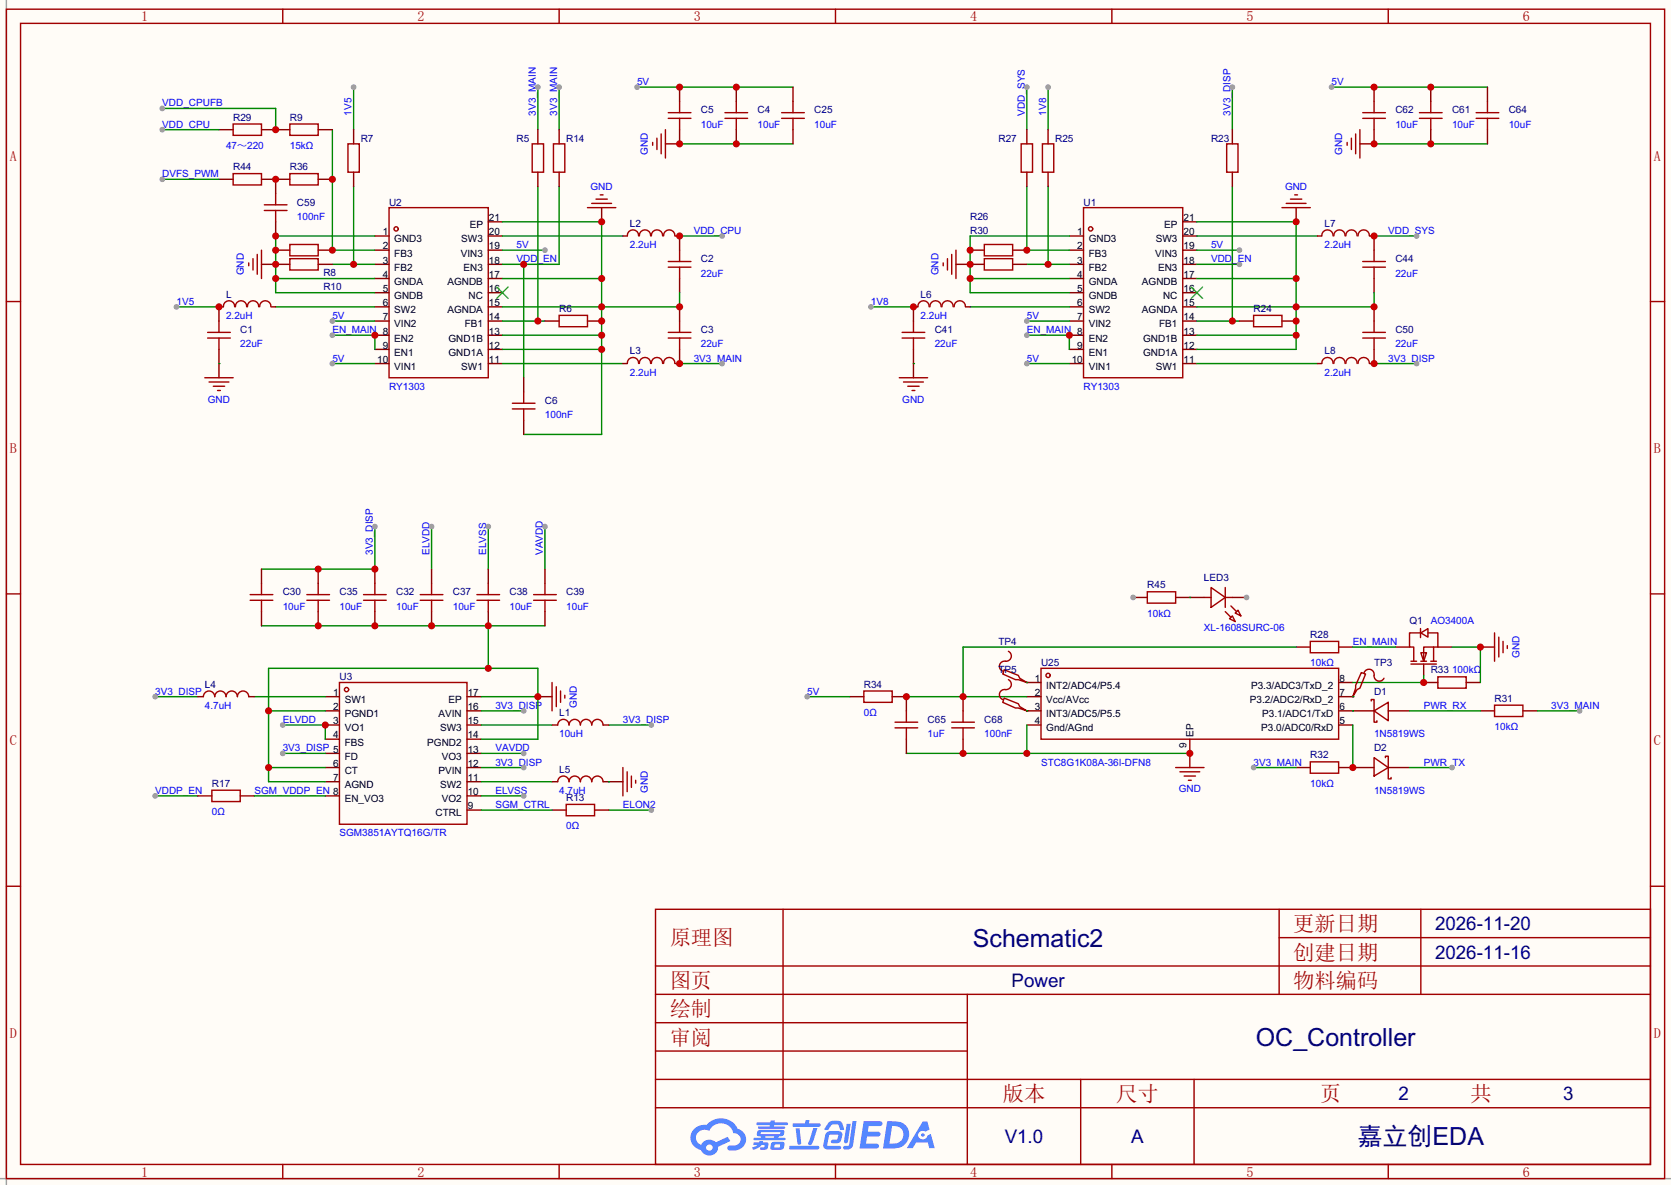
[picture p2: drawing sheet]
<svg xmlns="http://www.w3.org/2000/svg" width="299mm" height="212mm" viewBox="0 0 299 212" stroke-linecap="round" stroke-linejoin="round" font-family="sans-serif">
<path d="M0 0h299.5v212.3h-299.5z" fill="#fffcf7"/>
<path d="M1.1 0v212.3M0 211.2h299.5" fill="none" stroke="#999" stroke-width=".25"/>
<g fill="none" stroke="#a10000" stroke-width=".25">
<path d="M1.1 1.6h297.2v209.6h-297.2zM3.7 4.2h292.1v204.5h-292.1zM50.7 1.6v2.6M100.2 1.6v2.6M149.7 1.6v2.6M199.3 1.6v2.6M248.8 1.6v2.6M1.1 54h2.6M295.8 54h2.5M1.1 106.4h2.6M295.8 106.4h2.5M1.1 158.8h2.6"/>
<path d="M295.8 158.8h2.5M117.5 162.9h178.3v45.8h-178.3zM117.5 178.2h178.3M117.5 173.1h178.3M140.3 162.9v35.6M173.4 178.2v30.5M229.2 162.9v15.3M229.2 168h66.6M254.6 162.9v15.3M117.5 183.3h55.9M117.5 198.5h178.3M117.5 193.4h178.3"/>
<path d="M117.5 188.3h55.9M193.7 193.4v15.3M214 193.4v15.3M50.7 208.7v2.5M100.2 208.7v2.5M149.7 208.7v2.5M199.3 208.7v2.5M248.8 208.7v2.5"/>
</g>
<g fill="#5487ff">
<path d="M154.8 200.9h2.1a.97 .97 0 0 1 1.3 .4 .53 .53 0 0 1-.7 .5h-1.8l-.2 1h1.9a.43 .43 0 0 1 .4 .5 .43 .43 0 0 1-.5 .3h-1.9l-.2 1.3h1.7a.45 .45 0 0 1 .6 .2 .45 .45 0 0 1-.2 .6l-3.3 .1z"/>
<path d="M165.4 201h.8l.4 1.4-.7 .4a.82 .82 0 0 0-1.2 .1 .82 .82 0 0 0 .1 1.1 .82 .82 0 0 0 1.1 0l.3-.5 .6-.3 .7 2.5h-.9l-.3-1h-2.1l-.6 1h-1.1z"/>
<path d="M151.7 201.4h.8l-.5 3.2a.36 .36 0 0 1-.4 .3 .36 .36 0 0 1-.4-.4z"/>
<path d="M152.8 200.9h.7l-.6 4.3a1.13 1.13 0 0 1-1.8 .6l.2-.4 .7-.1 .2-.2z"/>
<path d="M148.5 201.2l.6-.4h1a.77 .77 0 0 1 .9 .6l.3 .9-.2 .2h-.5l-.4-1h-.9a1.3 1.3 0 0 0-.8 .9l-.6 .1-.2-.2z"/>
<path d="M148.1 203l.5-.3h1.7a.66 .66 0 0 1 .6 .9l-.1 .5a.81 .81 0 0 1-.9 .8h-.7a.32 .32 0 0 1-.3-.4 .32 .32 0 0 1 .4-.3h.7l.2-.9-1.6 .1-.3 1.9h2.1a.32 .32 0 0 1 .3 .4 .32 .32 0 0 1-.3 .3l-2.3-.1-.5-.3-.1-.5z"/>
<path d="M141.5 205.3h5a.33 .33 0 0 1 .3 .4 .33 .33 0 0 1-.3 .3h-4.9l-.2-.2z"/>
<path d="M145.8 202.1h.7l-1 2.9a.36 .36 0 0 1-.4 .2 .36 .36 0 0 1-.3-.3z"/>
<path d="M142.6 202.2h.7l.3 2.6a.34 .34 0 0 1-.3 .3 .34 .34 0 0 1-.4-.2z"/>
<path d="M142.1 201.3h2.2v-.4l.2-.2h.6l-.1 .6h1.8a.32 .32 0 0 1 .3 .3 .32 .32 0 0 1-.4 .3h-4.5l-.2-.1z"/>
<path d="M135.1 204.7h.9l.1-.2h.7l-.1 .2h.9a.82 .82 0 0 1-.6 1.3h-.8v-.4l.8-.1v-.3h-.5l-.5 .4-1 .4-.2-.4 1-.4h-.8z"/>
<path d="M135.6 201.1h2.5v-.3h.8l-.1 .3h2.2l.2 .3-.2 .2h-2.3v.3h1.8l.2 .2-.2 .2h-4.5l-.2-.2 .1-.2h2l.1-.3h-2.3l-.1-.1z"/>
<path d="M159 200.9l-.7 4.9h1.6a2.47 2.47 0 0 0 2.9-1.7 2.47 2.47 0 0 0-1.4-3zM159.9 201.8a1.61 1.61 0 0 1 2 1.4 1.61 1.61 0 0 1-1.8 1.7h-.7z"/>
<path d="M135.8 202.7a.55 .55 0 0 0-.2 .7 .55 .55 0 0 0 .7 .2l.1 .3h-1.3v.4h5.5l.2-.2-.2-.2h-1.2l.2-.3a.7 .7 0 0 0 .8-.2 .7 .7 0 0 0 0-.9h-4.2zM136.4 202.9h3.3l.2 .1-.2 .2h-3.3l-.1-.1zM137.1 203.6h1.7l-.2 .3h-1.4z"/>
<path d="M138.3 204.8a1.05 1.05 0 0 0-.1 1.2 2.91 2.91 0 0 0 2.2-.2 .98 .98 0 0 0 0-1.2h-1.6zM138.9 205.1h.8h.1v.3l-.2 .2h-.8z"/>
<path d="M124.5 202.2a2.23 2.23 0 0 0-.7 2.3 2.23 2.23 0 0 0 1.8 1.6 1.58 1.58 0 0 0 1.8 .9 1.58 1.58 0 0 0 1.3-1.5l2.2-1-.5-.8-2.1 1a1.65 1.65 0 0 0-2.7 .5 1.45 1.45 0 0 1-.7-2 1.45 1.45 0 0 1 2-.7l.2 .2a2.3 2.3 0 0 1 2.3-1.4 2.3 2.3 0 0 1 2.1 1.8 1.12 1.12 0 0 1 1.2 1 1.12 1.12 0 0 1-1.1 1.2h-.7a.45 .45 0 0 0-.6 .3 .45 .45 0 0 0 .5 .6 2.26 2.26 0 0 0 2.9-2.5 2.04 2.04 0 0 0-1.5-1.4 3.3 3.3 0 0 0-5.6-.7l-1.1 .1zM126.6 205.7a.57 .57 0 0 1 1.1 0 .57 .57 0 0 1-1.1 0z"/>
<circle cx="165.4" cy="203.4" r=".32"/>
</g>
<g fill="none" stroke="#a10000" stroke-width=".25">
<path d="M69.7 37.2h17.8v30.5h-17.8zM194.2 37.2h17.8v30.5h-17.8zM37.2 59.6h4.1M39.2 57.5v2.1M119.8 59.6h4M119.8 47.9h4M119.8 46.9h4M121.8 44.8v2.1M121.8 47.9v2M121.8 57.5v2.1M161.7 59.6h4M163.7 57.5v2.1"/>
<path d="M244.2 59.6h4.1M244.2 47.9h4.1M244.2 46.9h4.1M246.3 44.8v2.1M246.3 47.9v2M246.3 57.5v2.1M37.2 60.6h4.1M39.2 60.6v2M119.8 60.6h4M121.8 60.6v2M161.7 60.6h4M163.7 60.6v2"/>
<path d="M244.2 60.6h4.1M246.3 60.6v2M60.8 122.3h22.9v25.4h-22.9z"/>
<circle cx="71" cy="41" r=".38"/>
<circle cx="195.5" cy="41" r=".38"/>
<circle cx="62.1" cy="123.6" r=".38"/>
</g>
<g fill="none" stroke="#870000" stroke-width=".25">
<path d="M87.5 39.7h2.5M212 39.7h2.5M39.2 55v2.5M67.2 42.3h2.5M67.2 44.8h2.5M67.2 47.4h2.5M67.2 49.9h2.5M67.2 52.4h2.5M67.2 55h2.5M67.2 57.5h2.5M87.5 42.3h2.5M87.5 44.8h2.5"/>
<path d="M87.5 47.4h2.5M87.5 49.9h2.5M87.5 52.4h2.5M87.5 55h2.5M87.5 57.5h2.5M121.8 42.3v2.5M121.8 49.9v2.5M121.8 55v2.5M163.7 55v2.5M191.6 42.3h2.6M191.6 44.8h2.6M191.6 47.4h2.6"/>
<path d="M191.6 49.9h2.6M191.6 52.4h2.6M191.6 55h2.6M191.6 57.5h2.6M212 42.3h2.5M212 44.8h2.5M212 47.4h2.5M212 49.9h2.5M212 52.4h2.5M212 55h2.5M212 57.5h2.5M246.3 42.3v2.5"/>
<path d="M246.3 49.9v2.5M246.3 55v2.5M39.2 62.6v2.5M67.2 60.1h2.5M67.2 62.6h2.5M67.2 65.1h2.5M87.5 60.1h2.5M87.5 62.6h2.5M87.5 65.1h2.5M121.8 62.6v2.5M163.7 62.6v2.5M191.6 60.1h2.6"/>
<path d="M191.6 62.6h2.6M191.6 65.1h2.6M212 60.1h2.5M212 62.6h2.5M212 65.1h2.5M246.3 62.6v2.5M58.3 124.8h2.5M58.3 127.4h2.5M58.3 129.9h2.5M58.3 132.5h2.5M58.3 135h2.5M58.3 137.5h2.5"/>
<path d="M83.7 124.8h2.5M83.7 127.4h2.5M83.7 129.9h2.5M83.7 132.5h2.5M83.7 135h2.5M83.7 137.5h2.5M58.3 140.1h2.5M58.3 142.6h2.5M83.7 140.1h2.5M83.7 142.6h2.5M83.7 145.2h2.5"/>
</g>
<path d="M89 51.4l2.1 2.1M91.1 51.4l-2.1 2.1M213.5 51.4l2 2.1M215.5 51.4l-2 2.1" fill="none" stroke="#3c3" stroke-width=".25"/>
<path d="M59.6 57.5h7.6" fill="none" stroke="#008700" stroke-width=".25"/>
<circle cx="59.6" cy="57.5" r=".51" fill="#999"/>
<path d="M184 57.5h7.6" fill="none" stroke="#008700" stroke-width=".25"/>
<circle cx="184" cy="57.5" r=".51" fill="#999"/>
<path d="M184 65.1h7.6" fill="none" stroke="#008700" stroke-width=".25"/>
<circle cx="184" cy="65.1" r=".51" fill="#999"/>
<path d="M59.6 65.1h7.6" fill="none" stroke="#008700" stroke-width=".25"/>
<circle cx="59.6" cy="65.1" r=".51" fill="#999"/>
<path d="M214.5 44.8h7.6" fill="none" stroke="#008700" stroke-width=".25"/>
<circle cx="222.1" cy="44.8" r=".51" fill="#999"/>
<path d="M90 44.8h7.7" fill="none" stroke="#008700" stroke-width=".25"/>
<circle cx="97.7" cy="44.8" r=".51" fill="#999"/>
<path d="M238.6 15.6h28" fill="none" stroke="#008700" stroke-width=".25"/>
<circle cx="238.6" cy="15.6" r=".51" fill="#999"/>
<path d="M114.2 15.6h27.9" fill="none" stroke="#008700" stroke-width=".25"/>
<circle cx="114.2" cy="15.6" r=".51" fill="#999"/>
<path d="M59.6 23.2v21.6h7.6M63.4 33.4v14M121.8 25.8h20.3M184 33.4v11.4h7.6M246.3 25.8h20.3M59.6 47.4h7.6" fill="none" stroke="#008700" stroke-width=".25"/>
<path d="M107.8 37.2v2.5M119.3 25.8h2.5M232.3 37.2v2.5M243.7 25.8h2.6M46.9 47.4h2.5M171.3 47.4h2.6M39.2 65.1v2.6M163.7 65.1v2.6" fill="none" stroke="#870000" stroke-width=".25"/>
<g fill="none" stroke="#a10000" stroke-width=".25">
<path d="M105.3 37.2h5.1M106 36.4h3.6M106.8 35.7h2M107.6 34.9h.5M117 25.5v.5M117.7 24.8v2M118.5 24v3.6M119.3 23.2v5.1M229.7 37.2h5.1M230.5 36.4h3.6M231.3 35.7h2M232 34.9h.5"/>
<path d="M241.4 25.5v.5M242.2 24.8v2M243 24v3.6M243.7 23.2v5.1M44.6 47.1v.5M45.3 46.4v2M46.1 45.6v3.5M46.9 44.8v5.1M169 47.1v.5M169.8 46.4v2M170.6 45.6v3.5M171.3 44.8v5.1"/>
<path d="M36.7 67.7h5.1M37.5 68.4h3.5M38.2 69.2h2.1M39 70h.5M161.2 67.7h5M161.9 68.4h3.6M162.7 69.2h2M163.4 70h.6"/>
</g>
<circle cx="63.4" cy="47.4" r=".63" fill="#c00"/>
<path d="M187.8 33.4v14M184 47.4h7.6" fill="none" stroke="#008700" stroke-width=".25"/>
<circle cx="187.8" cy="47.4" r=".63" fill="#c00"/>
<path d="M49.4 49.9h17.8M67.2 42.3h-17.8v10.1h17.8" fill="none" stroke="#008700" stroke-width=".25"/>
<circle cx="49.4" cy="49.9" r=".63" fill="#c00"/>
<path d="M173.9 49.9h17.7M191.6 42.3h-17.7v10.1h17.7" fill="none" stroke="#008700" stroke-width=".25"/>
<circle cx="173.9" cy="49.9" r=".63" fill="#c00"/>
<path d="M90 39.7h17.8v38.1h-13.9M90 49.9h17.8M121.8 52.4v2.6h-31.8M90 60.1h17.8M90 62.6h17.8" fill="none" stroke="#008700" stroke-width=".25"/>
<g fill="#c00">
<circle cx="107.8" cy="39.7" r=".63"/>
<circle cx="107.8" cy="49.9" r=".63"/>
<circle cx="107.8" cy="55" r=".63"/>
<circle cx="121.8" cy="55" r=".63"/>
<circle cx="107.8" cy="60.1" r=".63"/>
<circle cx="107.8" cy="62.6" r=".63"/>
</g>
<path d="M214.5 39.7h17.8v22.9h-17.8M214.5 49.9h17.8M246.3 52.4v2.6h-31.8M214.5 60.1h17.8" fill="none" stroke="#008700" stroke-width=".25"/>
<g fill="#c00">
<circle cx="232.3" cy="60.1" r=".63"/>
<circle cx="232.3" cy="55" r=".63"/>
<circle cx="246.3" cy="55" r=".63"/>
<circle cx="232.3" cy="49.9" r=".63"/>
<circle cx="232.3" cy="39.7" r=".63"/>
</g>
<path d="M96.4 33.4v24.1M90 57.5h7.7" fill="none" stroke="#008700" stroke-width=".25"/>
<circle cx="96.4" cy="57.5" r=".63" fill="#c00"/>
<path d="M220.9 33.4v24.1M214.5 57.5h7.6" fill="none" stroke="#008700" stroke-width=".25"/>
<circle cx="220.9" cy="57.5" r=".63" fill="#c00"/>
<path d="M49.4 55h17.8M90 42.3h21.6M121.8 42.3h7.6M173.9 55h17.7M214.5 42.3h21.6M90 65.1h21.6M214.5 65.1h21.6" fill="none" stroke="#008700" stroke-width=".25"/>
<circle cx="129.4" cy="42.3" r=".51" fill="#999"/>
<path d="M246.3 42.3h7.6" fill="none" stroke="#008700" stroke-width=".25"/>
<circle cx="253.9" cy="42.3" r=".51" fill="#999"/>
<path d="M121.8 65.1h7.6" fill="none" stroke="#008700" stroke-width=".25"/>
<circle cx="129.4" cy="65.1" r=".51" fill="#999"/>
<path d="M246.3 65.1h7.6" fill="none" stroke="#008700" stroke-width=".25"/>
<circle cx="253.9" cy="65.1" r=".51" fill="#999"/>
<path d="M31.6 55h7.6" fill="none" stroke="#008700" stroke-width=".25"/>
<circle cx="31.6" cy="55" r=".51" fill="#999"/>
<path d="M156.1 55h7.6" fill="none" stroke="#008700" stroke-width=".25"/>
<circle cx="156.1" cy="55" r=".51" fill="#999"/>
<path d="M96.4 15.6v7.6M39.2 65.1h.1M163.7 65.1h.1" fill="none" stroke="#008700" stroke-width=".25"/>
<circle cx="96.4" cy="15.6" r=".51" fill="#999"/>
<path d="M220.9 15.6v7.6" fill="none" stroke="#008700" stroke-width=".25"/>
<circle cx="220.9" cy="15.6" r=".51" fill="#999"/>
<path d="M187.8 15.6v7.6" fill="none" stroke="#008700" stroke-width=".25"/>
<circle cx="187.8" cy="15.6" r=".51" fill="#999"/>
<path d="M63.4 15.6v7.6" fill="none" stroke="#008700" stroke-width=".25"/>
<circle cx="63.4" cy="15.6" r=".51" fill="#999"/>
<path d="M184 15.6v7.6" fill="none" stroke="#008700" stroke-width=".25"/>
<circle cx="184" cy="15.6" r=".51" fill="#999"/>
<path d="M86.2 127.4h7.7M86.2 140.1h12.7" fill="none" stroke="#008700" stroke-width=".25"/>
<circle cx="93.9" cy="127.4" r=".51" fill="#999"/>
<path d="M203.1 107.1h2.5M210.7 107.1h2.5" fill="none" stroke="#870000" stroke-width=".25"/>
<circle cx="203.1" cy="107.1" r=".51" fill="#999"/>
<path d="M95.4 25.8h2v5.1h-2zM219.8 25.8h2.1v5.1h-2.1zM205.6 106h5.1v2.1h-5.1z" fill="none" stroke="#a10000" stroke-width=".25"/>
<path d="M96.4 23.2v2.6M96.4 30.9v2.5M220.9 23.2v2.6M220.9 30.9v2.5M229.7 57.5h2.6" fill="none" stroke="#870000" stroke-width=".25"/>
<circle cx="232.3" cy="57.5" r=".63" fill="#c00"/>
<path d="M105.3 57.5h2.5M222.1 57.5h2.6" fill="none" stroke="#870000" stroke-width=".25"/>
<path d="M224.7 56.5h5v2h-5z" fill="none" stroke="#a10000" stroke-width=".25"/>
<circle cx="107.8" cy="57.5" r=".63" fill="#c00"/>
<path d="M49.4 32.1h2.5M57 32.1h2.6M63.4 23.2v2.6M63.4 30.9v2.5M187.8 23.2v2.6M187.8 30.9v2.5M97.7 57.5h2.5" fill="none" stroke="#870000" stroke-width=".25"/>
<path d="M62.4 25.8h2v5.1h-2zM186.8 25.8h2v5.1h-2zM100.2 56.5h5.1v2h-5.1z" fill="none" stroke="#a10000" stroke-width=".25"/>
<circle cx="59.6" cy="32.1" r=".63" fill="#c00"/>
<path d="M51.9 31.1h5.1v2h-5.1z" fill="none" stroke="#a10000" stroke-width=".25"/>
<path d="M57 44.8h2.6" fill="none" stroke="#870000" stroke-width=".25"/>
<circle cx="59.6" cy="44.8" r=".63" fill="#c00"/>
<path d="M49.4 44.8h2.5" fill="none" stroke="#870000" stroke-width=".25"/>
<circle cx="49.4" cy="44.8" r=".63" fill="#c00"/>
<path d="M51.9 22.2h5.1v2.1h-5.1zM51.9 43.8h5.1v2h-5.1z" fill="none" stroke="#a10000" stroke-width=".25"/>
<path d="M49.4 23.2h2.5M57 23.2h2.6M173.9 47.4h2.5" fill="none" stroke="#870000" stroke-width=".25"/>
<circle cx="173.9" cy="47.4" r=".63" fill="#c00"/>
<path d="M49.4 47.4h2.5M57 47.4h2.6M181.5 47.4h2.5" fill="none" stroke="#870000" stroke-width=".25"/>
<path d="M176.4 46.4h5.1v2h-5.1z" fill="none" stroke="#a10000" stroke-width=".25"/>
<circle cx="49.4" cy="47.4" r=".63" fill="#c00"/>
<path d="M41.8 31.1h5.1v2h-5.1zM51.9 46.4h5.1v2h-5.1z" fill="none" stroke="#a10000" stroke-width=".25"/>
<path d="M39.2 32.1h2.6M46.9 32.1h2.5M181.5 44.8h2.5" fill="none" stroke="#870000" stroke-width=".25"/>
<circle cx="184" cy="44.8" r=".63" fill="#c00"/>
<path d="M173.9 44.8h2.5" fill="none" stroke="#870000" stroke-width=".25"/>
<circle cx="173.9" cy="44.8" r=".63" fill="#c00"/>
<path d="M176.4 43.8h5.1v2h-5.1z" fill="none" stroke="#a10000" stroke-width=".25"/>
<path d="M100.2 33.4v14h-10.2M93.9 47.4v20.3" fill="none" stroke="#008700" stroke-width=".25"/>
<circle cx="93.9" cy="47.4" r=".63" fill="#c00"/>
<path d="M100.2 15.6v7.6" fill="none" stroke="#008700" stroke-width=".25"/>
<circle cx="100.2" cy="15.6" r=".51" fill="#999"/>
<path d="M100.2 23.2v2.6M100.2 30.9v2.5" fill="none" stroke="#870000" stroke-width=".25"/>
<path d="M99.2 25.8h2v5.1h-2z" fill="none" stroke="#a10000" stroke-width=".25"/>
<path d="M45.6 124.8h12.7M86.2 129.9h12.7M109.1 145.2h7.6" fill="none" stroke="#008700" stroke-width=".25"/>
<circle cx="116.7" cy="145.2" r=".51" fill="#999"/>
<path d="M27.8 142.6h7.6" fill="none" stroke="#008700" stroke-width=".25"/>
<circle cx="27.8" cy="142.6" r=".51" fill="#999"/>
<path d="M27.8 124.8h7.6" fill="none" stroke="#008700" stroke-width=".25"/>
<circle cx="27.8" cy="124.8" r=".51" fill="#999"/>
<path d="M109.1 129.9h7.6" fill="none" stroke="#008700" stroke-width=".25"/>
<circle cx="116.7" cy="129.9" r=".51" fill="#999"/>
<path d="M109.1 140.1h2.5" fill="none" stroke="#870000" stroke-width=".25"/>
<path d="M111.6 137.5v5.1M112.4 138.3v3.6M113.2 139.1v2M113.9 139.8v.5" fill="none" stroke="#a10000" stroke-width=".25"/>
<path d="M86.2 137.5h7.7" fill="none" stroke="#008700" stroke-width=".25"/>
<circle cx="93.9" cy="137.5" r=".51" fill="#999"/>
<path d="M96.4 124.8h2.5" fill="none" stroke="#870000" stroke-width=".25"/>
<path d="M98.9 122.3v5.1M99.7 123.1v3.5M100.5 123.8v2.1M101.2 124.6v.5" fill="none" stroke="#a10000" stroke-width=".25"/>
<path d="M46.9 112.1h50.8M87.5 112.1v7.7M48.1 137.5h10.2M48.1 127.4h10.2M86.2 132.5h10.2v-12.7h-48.3v20.3h10.2M86.2 124.8h10.2" fill="none" stroke="#008700" stroke-width=".25"/>
<g fill="#c00">
<circle cx="48.1" cy="127.4" r=".63"/>
<circle cx="48.1" cy="137.5" r=".63"/>
<circle cx="87.5" cy="119.8" r=".63"/>
<circle cx="96.4" cy="124.8" r=".63"/>
</g>
<path d="M67.2 94.4v7.6h-20.3" fill="none" stroke="#008700" stroke-width=".25"/>
<circle cx="67.2" cy="94.4" r=".51" fill="#999"/>
<path d="M50.7 129.9h7.6v2.6" fill="none" stroke="#008700" stroke-width=".25"/>
<circle cx="58.3" cy="129.9" r=".63" fill="#c00"/>
<circle cx="50.7" cy="129.9" r=".51" fill="#999"/>
<path d="M86.2 142.6h7.7" fill="none" stroke="#008700" stroke-width=".25"/>
<circle cx="93.9" cy="142.6" r=".51" fill="#999"/>
<path d="M86.2 135h7.7" fill="none" stroke="#008700" stroke-width=".25"/>
<circle cx="93.9" cy="135" r=".51" fill="#999"/>
<path d="M77.3 94.4v7.6" fill="none" stroke="#008700" stroke-width=".25"/>
<circle cx="77.3" cy="94.4" r=".51" fill="#999"/>
<path d="M87.5 94.4v7.6" fill="none" stroke="#008700" stroke-width=".25"/>
<circle cx="87.5" cy="94.4" r=".51" fill="#999"/>
<path d="M97.7 94.4v7.6" fill="none" stroke="#008700" stroke-width=".25"/>
<circle cx="97.7" cy="94.4" r=".51" fill="#999"/>
<path d="M50.7 135h7.6" fill="none" stroke="#008700" stroke-width=".25"/>
<circle cx="50.7" cy="135" r=".51" fill="#999"/>
<path d="M164.5 55a1.01 1.01 0 0 1 1-1.1 1.01 1.01 0 0 1 1 1.1M166.6 55a1.01 1.01 0 0 1 1.1-1.1 1.01 1.01 0 0 1 1 1.1M168.8 55a1.01 1.01 0 0 1 1-1.1 1.01 1.01 0 0 1 1 1.1M171 55a1.01 1.01 0 0 1 1-1.1 1.01 1.01 0 0 1 1 1.1" fill="none" stroke="#a10000" stroke-width=".25"/>
<path d="M163.7 55h.8" fill="none" stroke="#870000" stroke-width=".25"/>
<circle cx="163.7" cy="55" r=".63" fill="#c00"/>
<path d="M39.2 55h.8M173.1 55h.8" fill="none" stroke="#870000" stroke-width=".25"/>
<path d="M40 55a1.01 1.01 0 0 1 1-1.1 1.01 1.01 0 0 1 1.1 1.1M42.2 55a1.01 1.01 0 0 1 1-1.1 1.01 1.01 0 0 1 1 1.1M44.3 55a1.01 1.01 0 0 1 1.1-1.1 1.01 1.01 0 0 1 1 1.1M46.5 55a1.01 1.01 0 0 1 1-1.1 1.01 1.01 0 0 1 1.1 1.1" fill="none" stroke="#a10000" stroke-width=".25"/>
<circle cx="39.2" cy="55" r=".63" fill="#c00"/>
<path d="M48.6 55h.8M236.1 42.3h.8M245.5 42.3h.8" fill="none" stroke="#870000" stroke-width=".25"/>
<path d="M236.9 42.3a1.01 1.01 0 0 1 1-1.1 1.01 1.01 0 0 1 1 1.1M239 42.3a1.01 1.01 0 0 1 1.1-1.1 1.01 1.01 0 0 1 1 1.1M241.2 42.3a1.01 1.01 0 0 1 1-1.1 1.01 1.01 0 0 1 1 1.1M243.4 42.3a1.01 1.01 0 0 1 1-1.1 1.01 1.01 0 0 1 1 1.1" fill="none" stroke="#a10000" stroke-width=".25"/>
<circle cx="246.3" cy="42.3" r=".63" fill="#c00"/>
<path d="M112.4 42.3a1.01 1.01 0 0 1 1-1.1 1.01 1.01 0 0 1 1 1.1M114.6 42.3a1.01 1.01 0 0 1 1-1.1 1.01 1.01 0 0 1 1 1.1M116.7 42.3a1.01 1.01 0 0 1 1-1.1 1.01 1.01 0 0 1 1.1 1.1M118.9 42.3a1.01 1.01 0 0 1 1-1.1 1.01 1.01 0 0 1 1 1.1" fill="none" stroke="#a10000" stroke-width=".25"/>
<path d="M111.6 42.3h.8M121 42.3h.8" fill="none" stroke="#870000" stroke-width=".25"/>
<circle cx="121.8" cy="42.3" r=".63" fill="#c00"/>
<path d="M112.4 65.1a1.01 1.01 0 0 1 1-1.1 1.01 1.01 0 0 1 1 1.1M114.6 65.1a1.01 1.01 0 0 1 1-1.1 1.01 1.01 0 0 1 1 1.1M116.7 65.1a1.01 1.01 0 0 1 1-1.1 1.01 1.01 0 0 1 1.1 1.1M118.9 65.1a1.01 1.01 0 0 1 1-1.1 1.01 1.01 0 0 1 1 1.1" fill="none" stroke="#a10000" stroke-width=".25"/>
<path d="M111.6 65.1h.8M121 65.1h.8" fill="none" stroke="#870000" stroke-width=".25"/>
<circle cx="121.8" cy="65.1" r=".63" fill="#c00"/>
<path d="M236.9 65.1a1.01 1.01 0 0 1 1-1.1 1.01 1.01 0 0 1 1 1.1M239 65.1a1.01 1.01 0 0 1 1.1-1.1 1.01 1.01 0 0 1 1 1.1M241.2 65.1a1.01 1.01 0 0 1 1-1.1 1.01 1.01 0 0 1 1 1.1M243.4 65.1a1.01 1.01 0 0 1 1-1.1 1.01 1.01 0 0 1 1 1.1" fill="none" stroke="#a10000" stroke-width=".25"/>
<path d="M236.1 65.1h.8M245.5 65.1h.8" fill="none" stroke="#870000" stroke-width=".25"/>
<circle cx="246.3" cy="65.1" r=".63" fill="#c00"/>
<path d="M256.4 23.2v2.6M35.4 124.8h1M44.6 124.8h1M98.9 129.9h1M108.1 129.9h1M98.9 140.1h1M108.1 140.1h1" fill="none" stroke="#870000" stroke-width=".25"/>
<path d="M254.4 21.2h4M36.4 124.8a1.02 1.02 0 0 1 1.1-1 1.02 1.02 0 0 1 1 1 1.02 1.02 0 0 1 1-1 1.02 1.02 0 0 1 1 1 1.02 1.02 0 0 1 1-1 1.02 1.02 0 0 1 1 1 1.02 1.02 0 0 1 1.1-1 1.02 1.02 0 0 1 1 1M99.9 129.9a1.02 1.02 0 0 1 1.1-1 1.02 1.02 0 0 1 1 1 1.02 1.02 0 0 1 1-1 1.02 1.02 0 0 1 1 1 1.02 1.02 0 0 1 1-1 1.02 1.02 0 0 1 1 1 1.02 1.02 0 0 1 1.1-1 1.02 1.02 0 0 1 1 1M99.9 140.1a1.02 1.02 0 0 1 1.1-1 1.02 1.02 0 0 1 1 1M102 140.1a1.02 1.02 0 0 1 1-1 1.02 1.02 0 0 1 1 1M104 140.1a1.02 1.02 0 0 1 1-1 1.02 1.02 0 0 1 1 1M106 140.1a1.02 1.02 0 0 1 1.1-1 1.02 1.02 0 0 1 1 1" fill="none" stroke="#a10000" stroke-width=".25"/>
<path d="M109.1 140.1h.1" fill="none" stroke="#008700" stroke-width=".25"/>
<circle cx="256.4" cy="25.8" r=".63" fill="#c00"/>
<path d="M256.4 18.2v2M254.4 20.2h4" fill="none" stroke="#a10000" stroke-width=".25"/>
<path d="M256.4 15.6v2.6" fill="none" stroke="#870000" stroke-width=".25"/>
<circle cx="256.4" cy="15.6" r=".63" fill="#c00"/>
<path d="M256.4 21.2v2M85.5 107.6h4M95.6 107.6h4.1M95.6 106.5h4.1M97.7 104.5v2M97.7 107.6v2" fill="none" stroke="#a10000" stroke-width=".25"/>
<path d="M87.5 109.6v2.5M97.7 102v2.5M97.7 109.6v2.5" fill="none" stroke="#870000" stroke-width=".25"/>
<circle cx="87.5" cy="112.1" r=".63" fill="#c00"/>
<path d="M75.3 107.6h4.1M85.5 106.5h4M87.5 104.5v2M87.5 107.6v2" fill="none" stroke="#a10000" stroke-width=".25"/>
<path d="M77.3 109.6v2.5M87.5 102v2.5" fill="none" stroke="#870000" stroke-width=".25"/>
<circle cx="77.3" cy="112.1" r=".63" fill="#c00"/>
<path d="M55 107.6h4.1M75.3 106.5h4.1M77.3 104.5v2M77.3 107.6v2" fill="none" stroke="#a10000" stroke-width=".25"/>
<path d="M57 109.6v2.5M77.3 102v2.5" fill="none" stroke="#870000" stroke-width=".25"/>
<circle cx="57" cy="112.1" r=".63" fill="#c00"/>
<path d="M55 106.5h4.1M57 104.5v2" fill="none" stroke="#a10000" stroke-width=".25"/>
<path d="M57 102v2.5" fill="none" stroke="#870000" stroke-width=".25"/>
<circle cx="57" cy="102" r=".63" fill="#c00"/>
<path d="M57 107.6v2M65.2 107.6h4" fill="none" stroke="#a10000" stroke-width=".25"/>
<path d="M67.2 109.6v2.5" fill="none" stroke="#870000" stroke-width=".25"/>
<circle cx="67.2" cy="112.1" r=".63" fill="#c00"/>
<path d="M65.2 106.5h4M67.2 104.5v2" fill="none" stroke="#a10000" stroke-width=".25"/>
<path d="M67.2 102v2.5" fill="none" stroke="#870000" stroke-width=".25"/>
<circle cx="67.2" cy="102" r=".63" fill="#c00"/>
<path d="M129.9 21.2h4.1M44.8 107.6h4.1M44.8 106.5h4.1M46.9 104.5v2M46.9 107.6v2M67.2 107.6v2" fill="none" stroke="#a10000" stroke-width=".25"/>
<path d="M132 23.2v2.6M46.9 102v2.5M46.9 109.6v2.5" fill="none" stroke="#870000" stroke-width=".25"/>
<circle cx="132" cy="25.8" r=".63" fill="#c00"/>
<path d="M132 18.2v2M129.9 20.2h4.1" fill="none" stroke="#a10000" stroke-width=".25"/>
<path d="M132 15.6v2.6" fill="none" stroke="#870000" stroke-width=".25"/>
<circle cx="132" cy="15.6" r=".63" fill="#c00"/>
<path d="M132 21.2v2M244.2 21.2h4.1" fill="none" stroke="#a10000" stroke-width=".25"/>
<path d="M246.3 23.2v2.6" fill="none" stroke="#870000" stroke-width=".25"/>
<circle cx="246.3" cy="25.8" r=".63" fill="#c00"/>
<path d="M246.3 18.2v2M244.2 20.2h4.1" fill="none" stroke="#a10000" stroke-width=".25"/>
<path d="M246.3 15.6v2.6" fill="none" stroke="#870000" stroke-width=".25"/>
<circle cx="246.3" cy="15.6" r=".63" fill="#c00"/>
<path d="M119.8 21.2h4M246.3 21.2v2" fill="none" stroke="#a10000" stroke-width=".25"/>
<path d="M121.8 23.2v2.6" fill="none" stroke="#870000" stroke-width=".25"/>
<circle cx="121.8" cy="25.8" r=".63" fill="#c00"/>
<path d="M121.8 18.2v2M119.8 20.2h4" fill="none" stroke="#a10000" stroke-width=".25"/>
<path d="M121.8 15.6v2.6" fill="none" stroke="#870000" stroke-width=".25"/>
<circle cx="121.8" cy="15.6" r=".63" fill="#c00"/>
<g fill="none" stroke="#a10000" stroke-width=".25">
<path d="M142.1 18.2v2M266.6 18.2v2M47.4 37.7h4M121.8 21.2v2M140.1 21.2h4M140.1 20.2h4M142.1 21.2v2M264.5 21.2h4.1M264.5 20.2h4.1M266.6 21.2v2M91.8 73.3h4.1M91.8 72.3h4.1"/>
<path d="M93.9 70.2v2.1M93.9 73.3v2"/>
</g>
<path d="M142.1 15.6v2.6M266.6 15.6v2.6M49.4 39.7v2.6M142.1 23.2v2.6M266.6 23.2v2.6M93.9 67.7v2.5M93.9 75.3v2.5" fill="none" stroke="#870000" stroke-width=".25"/>
<circle cx="49.4" cy="42.3" r=".63" fill="#c00"/>
<g fill="none" stroke="#a10000" stroke-width=".25">
<path d="M47.4 36.7h4M49.4 34.7v2M49.4 37.7v2M183 25.8h2v5.1h-2zM186.6 119.8h53.3v12.7h-53.3zM252.9 118.5h1M252.9 119h4.5M254.6 112.6v1.7M254.6 113.4h-2v2.5h.8v2.6M254.6 113.4l1.3-.8v1.6zM254.6 117h1.1l-.6 1.5zM254.6 118.5h1.1"/>
<path d="M255.9 113.4h1.8v2.5h-2.6v2.6M256.4 118.5h1M256.9 115.9v2.6M170.6 129.4h4M170.6 130.4h4M172.6 127.4v2M172.6 130.4v2.1M38 141.6h5.1v2h-5.1zM101.5 144.1h5.1v2.1h-5.1z"/>
<circle cx="187.8" cy="121" r=".38"/>
</g>
<g fill="none" stroke="#870000" stroke-width=".25">
<path d="M49.4 32.1v2.6M184 23.2v2.6M184 30.9v2.5M250.1 115.9h2.5M255.1 119v2M257.7 115.9h2.5M172.6 124.8v2.6M172.6 132.5v2.5M184 122.3h2.6M184 124.8h2.6M184 127.4h2.6M184 129.9h2.6"/>
<path d="M213.2 132.5v2.5M239.9 122.3h2.5M239.9 124.8h2.5M239.9 127.4h2.5M239.9 129.9h2.5M35.4 142.6h2.6M43.1 142.6h2.5M98.9 145.2h2.6M106.6 145.2h2.5"/>
</g>
<path d="M162.4 135h50.8M184 129.9v5.1M45.6 142.6h12.7M86.2 145.2h12.7" fill="none" stroke="#008700" stroke-width=".25"/>
<g fill="#c00">
<circle cx="172.6" cy="135" r=".63"/>
<circle cx="184" cy="135" r=".63"/>
</g>
<path d="M213.2 135v2.5" fill="none" stroke="#870000" stroke-width=".25"/>
<circle cx="213.2" cy="135" r=".63" fill="#c00"/>
<g fill="none" stroke="#a10000" stroke-width=".25">
<path d="M234.8 114.9h5.1v2.1h-5.1zM154.8 123.8h5.1v2.1h-5.1zM160.4 130.4h4.1M160.4 129.4h4.1M162.4 127.4v2M162.4 130.4v2.1M210.7 137.5h5.1M211.5 138.3h3.5M212.2 139.1h2M213 139.8h.5M234.8 136.5h5.1v2.1h-5.1zM245.7 125.6v-.3h.6v4.1h.5v-.2"/>
<path d="M246.3 127.4l2.5-1.5v3.3zM246.3 135.8l2.5 1.7-2.5 1.6zM248.3 135.8v-.3h.5v4.1h.5v-.3M257.7 121.3h5.1v2h-5.1zM267.8 126.4h5.1v2h-5.1z"/>
</g>
<g fill="none" stroke="#870000" stroke-width=".25">
<path d="M232.3 115.9h2.5M239.9 115.9h2.5M152.3 124.8h2.5M159.9 124.8h2.5v2.6M162.4 132.5v2.5M232.3 137.5h2.5M239.9 137.5h6.4M242.4 127.4h3.9M248.8 127.4h3.8M248.8 137.5h3.8M255.1 122.3h2.6M262.8 122.3h2.5"/>
<path d="M265.3 127.4h2.5M272.9 127.4h2.6"/>
</g>
<path d="M232.3 115.9h-59.7v8.9M162.4 124.8h21.6" fill="none" stroke="#008700" stroke-width=".25"/>
<g fill="#c00">
<circle cx="172.6" cy="124.8" r=".63"/>
<circle cx="162.4" cy="124.8" r=".63"/>
</g>
<path d="M255.1 121v1.3h-12.7" fill="none" stroke="#008700" stroke-width=".25"/>
<circle cx="255.1" cy="122.3" r=".63" fill="#c00"/>
<path d="M265.3 115.9h2.5" fill="none" stroke="#870000" stroke-width=".25"/>
<path d="M267.8 113.4v5.1M268.6 114.2v3.5M269.4 114.9v2.1M270.1 115.7v.5" fill="none" stroke="#a10000" stroke-width=".25"/>
<path d="M260.2 115.9h5.1v6.4" fill="none" stroke="#008700" stroke-width=".25"/>
<circle cx="265.3" cy="115.9" r=".63" fill="#c00"/>
<path d="M242.4 115.9h7.7M242.4 129.9v7.6" fill="none" stroke="#008700" stroke-width=".25"/>
<circle cx="242.4" cy="137.5" r=".63" fill="#c00"/>
<path d="M242.4 127.4h.1M252.6 127.4h12.7M252.6 137.5h7.6" fill="none" stroke="#008700" stroke-width=".25"/>
<circle cx="260.2" cy="137.5" r=".51" fill="#999"/>
<path d="M224.7 137.5h7.6" fill="none" stroke="#008700" stroke-width=".25"/>
<circle cx="224.7" cy="137.5" r=".51" fill="#999"/>
<path d="M275.5 127.4h7.6" fill="none" stroke="#008700" stroke-width=".25"/>
<circle cx="283.1" cy="127.4" r=".51" fill="#999"/>
<path d="M144.7 124.8h7.6" fill="none" stroke="#008700" stroke-width=".25"/>
<circle cx="144.7" cy="124.8" r=".51" fill="#999"/>
<path d="M184 122.3h.1M184 127.4h.1M242.4 124.8h.1" fill="none" stroke="#870000" stroke-width=".25"/>
<path d="M180.7 116.7a.98 .98 0 0 1 .4 1.3 .98 .98 0 0 1-1.2 .5 .93 .93 0 0 0-.8 .8 .93 .93 0 0 0 .6 1M180 120l2.5 1 .3 .5 1.2 .8-1.5-.5h-.5l-2.3-1zM180 125.1l2.5 1 .3 .5 1.2 .8-1.5-.5h-.5l-2.3-1zM180.7 121.8a.98 .98 0 0 1 .4 1.3 .98 .98 0 0 1-1.2 .5 .93 .93 0 0 0-.8 .8 .93 .93 0 0 0 .6 .9M244 120.5l.7 .3-1 2.5-.5 .3-.8 1.2 .6-1.5v-.5zM244.5 120.5a.93 .93 0 0 1 1.1-.5 .93 .93 0 0 1 .7 1 .94 .94 0 0 0 .6 1 .94 .94 0 0 0 1.1-.5" fill="none" stroke="#a10000" stroke-width=".25"/>
<path d="M59.6 60.1h7.6v2.5M184 122.3h.1M184 127.4h.1M242.4 124.8h.1" fill="none" stroke="#008700" stroke-width=".25"/>
<circle cx="67.2" cy="60.1" r=".63" fill="#c00"/>
<circle cx="59.6" cy="60.1" r=".51" fill="#999"/>
<path d="M184 60.1h7.6v2.5" fill="none" stroke="#008700" stroke-width=".25"/>
<circle cx="191.6" cy="60.1" r=".63" fill="#c00"/>
<circle cx="184" cy="60.1" r=".51" fill="#999"/>
<path d="M214.5 47.4h7.6" fill="none" stroke="#008700" stroke-width=".25"/>
<circle cx="222.1" cy="47.4" r=".51" fill="#999"/>
<path d="M39.2 23.2h2.6M46.9 23.2h2.5" fill="none" stroke="#870000" stroke-width=".25"/>
<path d="M41.8 22.2h5.1v2.1h-5.1z" fill="none" stroke="#a10000" stroke-width=".25"/>
<path d="M29.1 19.4h20.3v3.8" fill="none" stroke="#008700" stroke-width=".25"/>
<circle cx="49.4" cy="23.2" r=".63" fill="#c00"/>
<circle cx="29.1" cy="19.4" r=".51" fill="#999"/>
<path d="M29.1 23.2h10.1" fill="none" stroke="#008700" stroke-width=".25"/>
<circle cx="29.1" cy="23.2" r=".51" fill="#999"/>
<path d="M49.4 32.1h.1" fill="none" stroke="#008700" stroke-width=".25"/>
<circle cx="49.4" cy="32.1" r=".63" fill="#c00"/>
<path d="M215.8 107.1h1.2M217 105.3l2.6 1.8-2.6 1.7zM219.6 109.6l1 1M219.6 107.1h1.3M219.6 105.3v3.5M220.3 110.9l.6-.5 .5 1zM220.6 108.6l1 1M221.4 109.9l.5-.6 .5 1.1z" fill="none" stroke="#a10000" stroke-width=".25"/>
<path d="M220.9 107.1h2.5" fill="none" stroke="#870000" stroke-width=".25"/>
<circle cx="223.4" cy="107.1" r=".51" fill="#999"/>
<path d="M213.2 107.1h2.6" fill="none" stroke="#870000" stroke-width=".25"/>
<path d="M29.1 32.1h10.1M213.2 107.1h.1" fill="none" stroke="#008700" stroke-width=".25"/>
<circle cx="29.1" cy="32.1" r=".51" fill="#999"/>
<g font-size="4.5" fill="#000080">
<text x="174.3" y="169.7">Schematic2</text>
<text x="225.1" y="187.4">OC_Controller</text>
<text x="243.3" y="205.2">嘉立创EDA</text>
</g>
<g font-size="3.8" fill="#a00000">
<text x="231.8" y="166.9">更新日期</text>
<text x="120" y="169.4">原理图</text>
<text x="231.8" y="172">创建日期</text>
<text x="120" y="177">图页</text>
<text x="231.8" y="177">物料编码</text>
<text x="120" y="182.1">绘制</text>
<text x="120" y="187.2">审阅</text>
<text x="179.7" y="197.4">版本</text>
<text x="200" y="197.4">尺寸</text>
<text x="236.6" y="197.4">页</text>
<text x="263.5" y="197.3">共</text>
</g>
<g font-size="3.4" fill="#000080">
<text x="257.2" y="166.7">2026-11-20</text>
<text x="257.2" y="171.8">2026-11-16</text>
<text x="181.3" y="176.9">Power</text>
<text x="250.7" y="197.1">2</text>
<text x="280.1" y="197.1">3</text>
<text x="180.1" y="204.8">V1.0</text>
<text x="202.7" y="204.8">A</text>
</g>
<g font-size="2.5" fill="#a00000">
<text x="25.3" y="3.8">1</text>
<text x="74.8" y="3.8">2</text>
<text x="124.3" y="3.8">3</text>
<text x="173.9" y="3.8">4</text>
<text x="223.4" y="3.8">5</text>
<text x="272.9" y="3.8">6</text>
<text x="1.8" y="28.8">A</text>
<text x="296.4" y="28.8">A</text>
<text x="1.8" y="81.2">B</text>
<text x="296.4" y="81.2">B</text>
<text x="1.8" y="133.5">C</text>
<text x="296.4" y="133.5">C</text>
<text x="1.8" y="185.9">D</text>
<text x="296.4" y="185.9">D</text>
<text x="25.3" y="210.9">1</text>
<text x="74.8" y="210.9">2</text>
<text x="124.3" y="210.9">3</text>
<text x="173.9" y="210.9">4</text>
<text x="223.4" y="210.9">5</text>
<text x="272.9" y="210.9">6</text>
</g>
<g font-size="1.8" fill="#00f">
<text x="114.2" y="15.3">5V</text>
<text x="238.6" y="15.3">5V</text>
<text x="29.1" y="19.1">VDD_CPUFB</text>
<text x="29.1" y="22.9">VDD_CPU</text>
<text x="63" y="20.7" transform="rotate(-90 63 20.7)">1V5</text>
<text x="96" y="20.7" transform="rotate(-90 96 20.7)">3V3_MAIN</text>
<text x="99.8" y="20.7" transform="rotate(-90 99.8 20.7)">3V3_MAIN</text>
<text x="125.6" y="22.9">10uF</text>
<text x="135.8" y="22.9">10uF</text>
<text x="145.9" y="22.9">10uF</text>
<text x="183.7" y="20.7" transform="rotate(-90 183.7 20.7)">VDD_SYS</text>
<text x="187.5" y="20.7" transform="rotate(-90 187.5 20.7)">1V8</text>
<text x="220.5" y="20.7" transform="rotate(-90 220.5 20.7)">3V3_DISP</text>
<text x="250.1" y="22.9">10uF</text>
<text x="260.2" y="22.9">10uF</text>
<text x="270.4" y="22.9">10uF</text>
<text x="40.5" y="26.7">47～220</text>
<text x="51.9" y="26.7">15kΩ</text>
<text x="116.1" y="27.8" transform="rotate(-90 116.1 27.8)">GND</text>
<text x="240.6" y="27.8" transform="rotate(-90 240.6 27.8)">GND</text>
<text x="29.1" y="31.8">DVFS_PWM</text>
<text x="105.8" y="34.1">GND</text>
<text x="230.3" y="34.1">GND</text>
<text x="53.2" y="39.4">100nF</text>
<text x="124.3" y="41.9">VDD_CPU</text>
<text x="248.8" y="41.9">VDD_SYS</text>
<text x="92.6" y="44.5">5V</text>
<text x="92.6" y="47">VDD_EN</text>
<text x="112.9" y="44.5">2.2uH</text>
<text x="217" y="44.5">5V</text>
<text x="217" y="47">VDD_EN</text>
<text x="237.4" y="44.5">2.2uH</text>
<text x="43.7" y="49.4" transform="rotate(-90 43.7 49.4)">GND</text>
<text x="125.6" y="49.5">22uF</text>
<text x="168.2" y="49.4" transform="rotate(-90 168.2 49.4)">GND</text>
<text x="250.1" y="49.5">22uF</text>
<text x="31.6" y="54.6">1V5</text>
<text x="40.5" y="57.2">2.2uH</text>
<text x="59.6" y="57.2">5V</text>
<text x="59.6" y="59.7">EN_MAIN 8</text>
<text x="156.1" y="54.6">1V8</text>
<text x="165" y="57.2">2.2uH</text>
<text x="184" y="57.2">5V</text>
<text x="184" y="59.7">EN_MAIN 8</text>
<text x="43.1" y="62.2">22uF</text>
<text x="59.6" y="64.8">5V</text>
<text x="124.3" y="64.8">3V3_MAIN</text>
<text x="125.6" y="62.2">22uF</text>
<text x="167.5" y="62.2">22uF</text>
<text x="184" y="64.8">5V</text>
<text x="248.8" y="64.8">3V3_DISP</text>
<text x="250.1" y="62.2">22uF</text>
<text x="69.7" y="69.9">RY1303</text>
<text x="112.9" y="67.3">2.2uH</text>
<text x="194.2" y="69.9">RY1303</text>
<text x="237.4" y="67.3">2.2uH</text>
<text x="37.2" y="72.2">GND</text>
<text x="97.7" y="74.9">100nF</text>
<text x="161.7" y="72.2">GND</text>
<text x="66.8" y="99.4" transform="rotate(-90 66.8 99.4)">3V3_DISP</text>
<text x="77" y="99.4" transform="rotate(-90 77 99.4)">ELVDD</text>
<text x="87.1" y="99.4" transform="rotate(-90 87.1 99.4)">ELVSS</text>
<text x="97.3" y="99.4" transform="rotate(-90 97.3 99.4)">VAVDD</text>
<text x="50.7" y="109.2">10uF</text>
<text x="60.8" y="109.2">10uF</text>
<text x="71" y="109.2">10uF</text>
<text x="81.2" y="109.2">10uF</text>
<text x="91.3" y="109.2">10uF</text>
<text x="101.5" y="109.2">10uF</text>
<text x="205.6" y="110.5">10kΩ</text>
<text x="215.8" y="113">XL-1608SURC-06</text>
<text x="256.4" y="111.8">AO3400A</text>
<text x="234.8" y="119.4">10kΩ</text>
<text x="242.4" y="115.6">EN_MAIN</text>
<text x="272.3" y="117.9" transform="rotate(-90 272.3 117.9)">GND</text>
<text x="27.8" y="124.5">3V3_DISP</text>
<text x="144.7" y="124.5">5V</text>
<text x="260.2" y="120.7">100kΩ</text>
<text x="36.7" y="127">4.7uH</text>
<text x="50.7" y="129.6">ELVDD</text>
<text x="88.8" y="127">3V3_DISP</text>
<text x="103.4" y="126.8" transform="rotate(-90 103.4 126.8)">GND</text>
<text x="111.6" y="129.6">3V3_DISP</text>
<text x="154.8" y="128.3">0Ω</text>
<text x="255.1" y="127">PWR_RX</text>
<text x="267.8" y="130.8">10kΩ</text>
<text x="278" y="127">3V3_MAIN</text>
<text x="50.7" y="134.6">3V3_DISP 5</text>
<text x="88.8" y="137.2">3V3_DISP</text>
<text x="88.8" y="134.6">VAVDD</text>
<text x="100.2" y="132.1">10uH</text>
<text x="166.2" y="132.1">1uF</text>
<text x="176.4" y="132.1">100nF</text>
<text x="186.6" y="137.2">STC8G1K08A-36I-DFN8</text>
<text x="224.7" y="137.2">3V3_MAIN</text>
<text x="246.3" y="132.1">1N5819WS</text>
<text x="255.1" y="137.2">PWR_TX</text>
<text x="27.8" y="142.3">VDDP_EN</text>
<text x="45.6" y="142.3">SGM_VDDP_EN 8</text>
<text x="88.8" y="142.3">ELVSS</text>
<text x="100.2" y="142.3">4.7uH</text>
<text x="116.1" y="142.1" transform="rotate(-90 116.1 142.1)">GND</text>
<text x="211.2" y="142">GND</text>
<text x="234.8" y="141">10kΩ</text>
<text x="246.3" y="142.3">1N5819WS</text>
<text x="38" y="146.1">0Ω</text>
<text x="60.8" y="149.9">SGM3851AYTQ16G/TR</text>
<text x="88.8" y="144.8">SGM_CTRL</text>
<text x="101.5" y="148.6">0Ω</text>
<text x="111.6" y="144.8">ELON2</text>
</g>
<g font-size="1.8" fill="#000080">
<text x="41.8" y="21.6">R29</text>
<text x="51.9" y="21.6">R9</text>
<text x="125.6" y="20.3">C5</text>
<text x="135.8" y="20.3">C4</text>
<text x="145.9" y="20.3">C25</text>
<text x="250.1" y="20.3">C62</text>
<text x="260.2" y="20.3">C61</text>
<text x="270.4" y="20.3">C64</text>
<text x="64.6" y="25.4">R7</text>
<text x="92.6" y="25.4">R5</text>
<text x="101.5" y="25.4">R14</text>
<text x="178.9" y="25.4">R27</text>
<text x="189.1" y="25.4">R25</text>
<text x="217" y="25.4">R23</text>
<text x="41.8" y="30.5">R44</text>
<text x="51.9" y="30.5">R36</text>
<text x="53.2" y="36.8">C59</text>
<text x="69.7" y="36.8">U2</text>
<text x="112.9" y="40.7">L2</text>
<text x="173.9" y="41.9">R30</text>
<text x="173.9" y="39.4">R26</text>
<text x="194.2" y="36.8">U1</text>
<text x="237.4" y="40.7">L7</text>
<text x="125.6" y="47">C2</text>
<text x="250.1" y="47">C44</text>
<text x="40.5" y="53.4">L</text>
<text x="57.9" y="49.5">R8</text>
<text x="57.9" y="52">R10</text>
<text x="165" y="53.4">L6</text>
<text x="43.1" y="59.7">C1</text>
<text x="100.2" y="55.9">R6</text>
<text x="125.6" y="59.7">C3</text>
<text x="167.5" y="59.7">C41</text>
<text x="224.7" y="55.9">R24</text>
<text x="250.1" y="59.7">C50</text>
<text x="112.9" y="63.5">L3</text>
<text x="237.4" y="63.5">L8</text>
<text x="97.7" y="72.4">C6</text>
<text x="50.7" y="106.7">C30</text>
<text x="60.8" y="106.7">C35</text>
<text x="71" y="106.7">C32</text>
<text x="81.2" y="106.7">C37</text>
<text x="91.3" y="106.7">C38</text>
<text x="101.5" y="106.7">C39</text>
<text x="205.6" y="105.4">R45</text>
<text x="215.8" y="104.2">LED3</text>
<text x="252.6" y="111.8">Q1</text>
<text x="178.9" y="115.6">TP4</text>
<text x="186.6" y="119.4">U25</text>
<text x="234.8" y="114.3">R28</text>
<text x="246.3" y="119.4">TP3</text>
<text x="36.7" y="123.2">L4</text>
<text x="60.8" y="121.9">U3</text>
<text x="154.8" y="123.2">R34</text>
<text x="178.9" y="120.7">TP5</text>
<text x="246.3" y="124.5">D1</text>
<text x="256.4" y="120.7">R33</text>
<text x="267.8" y="125.7">R31</text>
<text x="100.2" y="128.3">L1</text>
<text x="166.2" y="129.6">C65</text>
<text x="176.4" y="129.6">C68</text>
<text x="234.8" y="135.9">R32</text>
<text x="246.3" y="134.6">D2</text>
<text x="38" y="141">R17</text>
<text x="100.2" y="138.4">L5</text>
<text x="101.5" y="143.5">R13</text>
</g>
<g font-size="1.8">
<text x="84.2" y="40.9">EP</text>
<text x="87.6" y="39.6">21</text>
<text x="208.6" y="40.9">EP</text>
<text x="212.1" y="39.6">21</text>
<text x="68.6" y="42.2">1</text>
<text x="68.6" y="44.7">2</text>
<text x="68.6" y="47.2">3</text>
<text x="70.7" y="43.4">GND3</text>
<text x="70.7" y="46">FB3</text>
<text x="82.6" y="46">VIN3</text>
<text x="82.7" y="43.4">SW3</text>
<text x="87.6" y="47.2">18</text>
<text x="87.6" y="44.7">19</text>
<text x="87.6" y="42.2">20</text>
<text x="193.1" y="42.2">1</text>
<text x="193.1" y="44.7">2</text>
<text x="193.1" y="47.2">3</text>
<text x="195.1" y="43.4">GND3</text>
<text x="195.1" y="46">FB3</text>
<text x="207" y="46">VIN3</text>
<text x="207.1" y="43.4">SW3</text>
<text x="212.1" y="47.2">18</text>
<text x="212.1" y="44.7">19</text>
<text x="212.1" y="42.2">20</text>
<text x="68.6" y="49.8">4</text>
<text x="68.6" y="52.3">5</text>
<text x="70.7" y="48.5">FB2</text>
<text x="70.7" y="51.1">GNDA</text>
<text x="70.7" y="53.6">GNDB</text>
<text x="80.2" y="51.1">AGNDB</text>
<text x="83.1" y="48.5">EN3</text>
<text x="84" y="53.6">NC</text>
<text x="87.6" y="52.3">16</text>
<text x="87.6" y="49.8">17</text>
<text x="193.1" y="49.8">4</text>
<text x="193.1" y="52.3">5</text>
<text x="195.1" y="48.5">FB2</text>
<text x="195.1" y="51.1">GNDA</text>
<text x="195.1" y="53.6">GNDB</text>
<text x="204.6" y="51.1">AGNDB</text>
<text x="207.5" y="48.5">EN3</text>
<text x="208.4" y="53.6">NC</text>
<text x="212.1" y="52.3">16</text>
<text x="212.1" y="49.8">17</text>
<text x="68.6" y="54.9">6</text>
<text x="68.6" y="57.4">7</text>
<text x="70.7" y="56.1">SW2</text>
<text x="70.7" y="58.7">VIN2</text>
<text x="80.2" y="56.1">AGNDA</text>
<text x="83.3" y="58.7">FB1</text>
<text x="87.6" y="59.9">13</text>
<text x="87.6" y="57.4">14</text>
<text x="87.6" y="54.9">15</text>
<text x="193.1" y="54.9">6</text>
<text x="193.1" y="57.4">7</text>
<text x="195.1" y="56.1">SW2</text>
<text x="195.1" y="58.7">VIN2</text>
<text x="204.6" y="56.1">AGNDA</text>
<text x="207.7" y="58.7">FB1</text>
<text x="212.1" y="59.9">13</text>
<text x="212.1" y="57.4">14</text>
<text x="212.1" y="54.9">15</text>
<text x="67.6" y="65">10</text>
<text x="68.6" y="62.5">9</text>
<text x="70.7" y="61.2">EN2</text>
<text x="70.7" y="63.8">EN1</text>
<text x="80.4" y="63.8">GND1A</text>
<text x="80.4" y="61.2">GND1B</text>
<text x="87.6" y="65">11</text>
<text x="87.6" y="62.5">12</text>
<text x="192.1" y="65">10</text>
<text x="193.1" y="62.5">9</text>
<text x="195.1" y="61.2">EN2</text>
<text x="195.1" y="63.8">EN1</text>
<text x="204.8" y="63.8">GND1A</text>
<text x="204.8" y="61.2">GND1B</text>
<text x="212.1" y="65">11</text>
<text x="212.1" y="62.5">12</text>
<text x="70.7" y="66.3">VIN1</text>
<text x="82.7" y="66.3">SW1</text>
<text x="195.1" y="66.3">VIN1</text>
<text x="207.1" y="66.3">SW1</text>
<text x="59.7" y="124.7">1</text>
<text x="61.8" y="126">SW1</text>
<text x="80.4" y="126">EP</text>
<text x="83.8" y="124.7">17</text>
<text x="185.4" y="122.2">1</text>
<text x="185.4" y="124.7">2</text>
<text x="187.5" y="123.4">INT2/ADC4/P5.4</text>
<text x="187.5" y="126">Vcc/AVcc</text>
<text x="224" y="126">P3.2/ADC2/RxD_2</text>
<text x="224.2" y="123.4">P3.3/ADC3/TxD_2</text>
<text x="240" y="124.7">7</text>
<text x="240" y="122.2">8</text>
<text x="59.7" y="127.3">2</text>
<text x="59.7" y="129.8">3</text>
<text x="61.8" y="128.5">PGND1</text>
<text x="61.8" y="131.1">VO1</text>
<text x="78.6" y="128.5">AVIN</text>
<text x="78.9" y="131.1">SW3</text>
<text x="83.8" y="129.8">15</text>
<text x="83.8" y="127.3">16</text>
<text x="185.4" y="127.3">3</text>
<text x="185.4" y="129.8">4</text>
<text x="187.5" y="128.5">INT3/ADC5/P5.5</text>
<text x="187.5" y="131.1">Gnd/AGnd</text>
<text x="226" y="131.1">P3.0/ADC0/RxD</text>
<text x="226.2" y="128.5">P3.1/ADC1/TxD</text>
<text x="240" y="129.8">5</text>
<text x="240" y="127.3">6</text>
<text x="59.7" y="132.3">4</text>
<text x="59.7" y="137.4">6</text>
<text x="61.8" y="133.6">FBS</text>
<text x="61.8" y="136.1">FD</text>
<text x="76.6" y="133.6">PGND2</text>
<text x="79.2" y="136.1">VO3</text>
<text x="83.8" y="137.4">12</text>
<text x="83.8" y="134.9">13</text>
<text x="83.8" y="132.3">14</text>
<text x="212.6" y="134.1" transform="rotate(-90 212.6 134.1)">9</text>
<text x="213.9" y="132" transform="rotate(-90 213.9 132)">EP</text>
<text x="59.7" y="140">7</text>
<text x="61.8" y="138.7">CT</text>
<text x="61.8" y="141.2">AGND</text>
<text x="61.8" y="143.8">EN_VO3</text>
<text x="78.6" y="138.7">PVIN</text>
<text x="78.9" y="141.2">SW2</text>
<text x="79.2" y="143.8">VO2</text>
<text x="83.8" y="142.5">10</text>
<text x="83.8" y="140">11</text>
<text x="78.1" y="146.3">CTRL</text>
<text x="83.8" y="145">9</text>
</g>
</svg>
